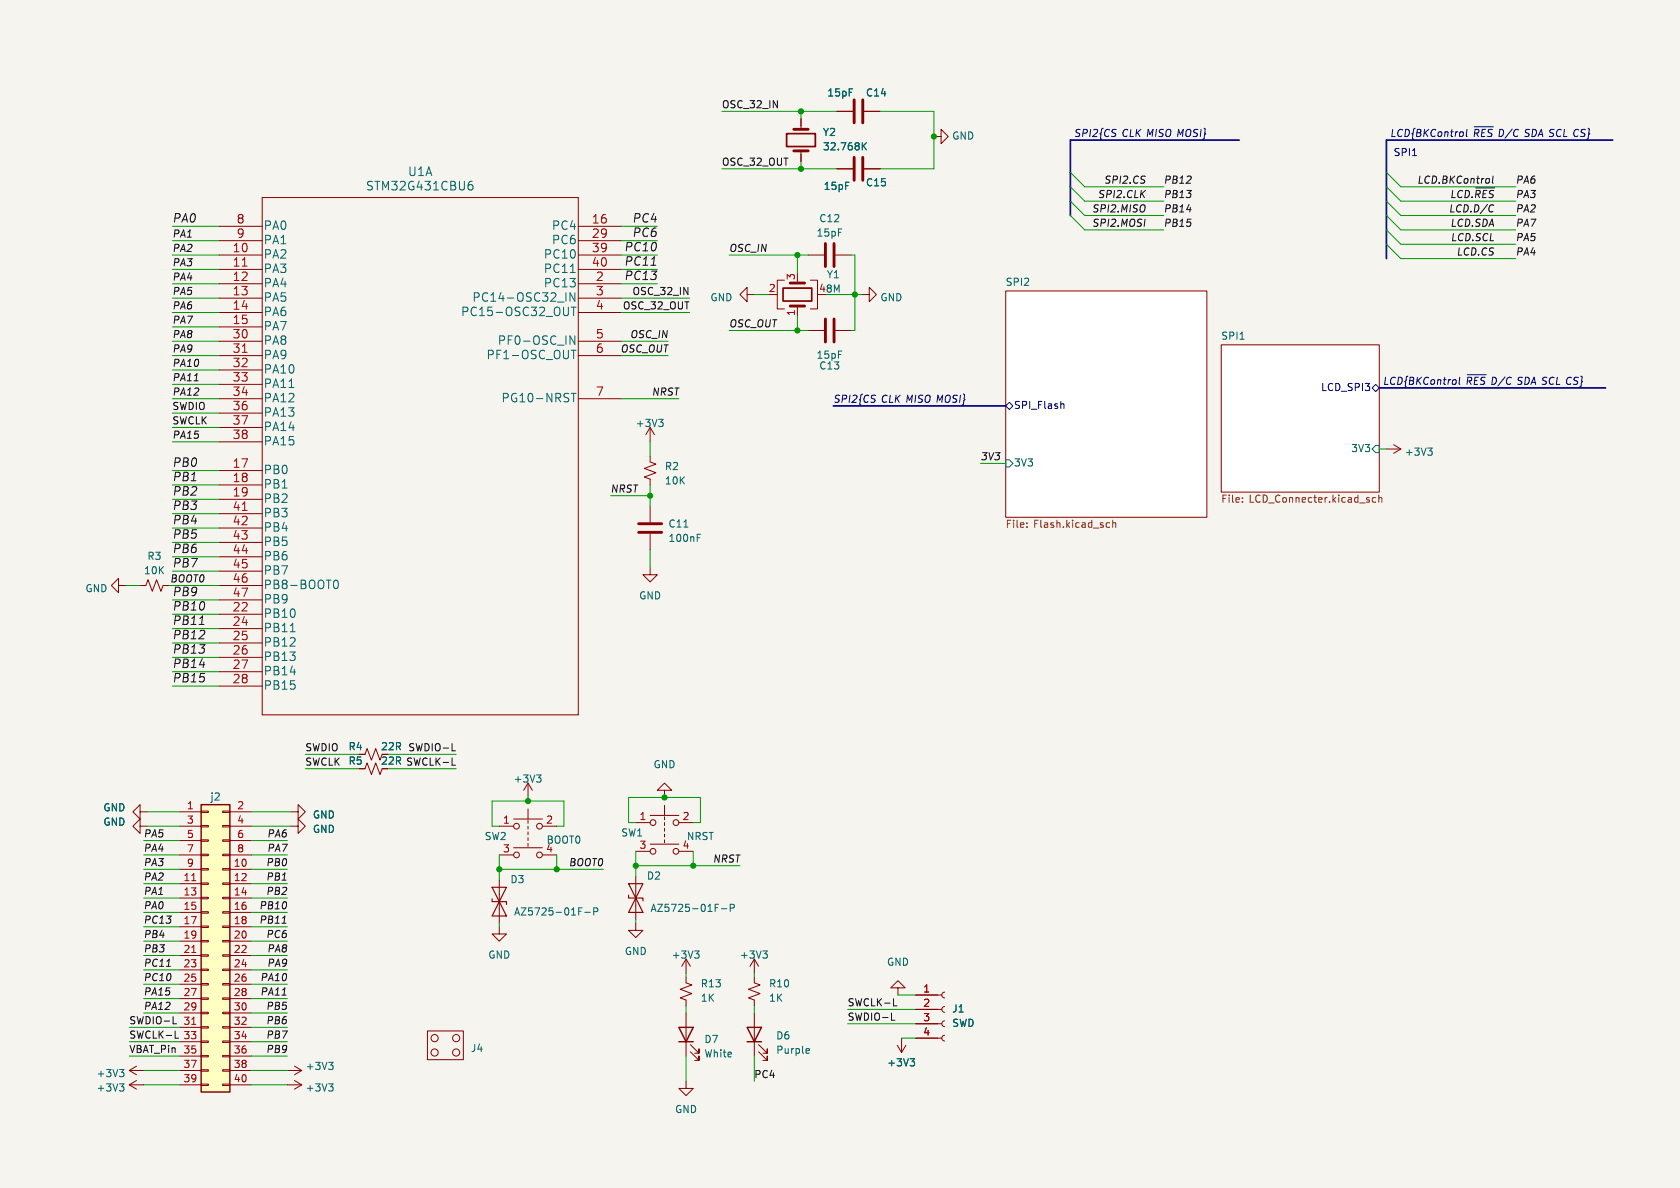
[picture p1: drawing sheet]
<svg xmlns="http://www.w3.org/2000/svg" width="297mm" height="210mm" viewBox="0 0 297 210" stroke-linecap="round" stroke-linejoin="round" font-family="sans-serif">
<path d="M0 0h297v210h-297z" fill="#f5f4ef" stroke="#f5f4ef" stroke-width=".18"/>
<g fill="#fff" stroke="#fff" stroke-width=".18">
<path d="M177.8 51.4h35.6v40h-35.6z"/>
<path d="M215.9 61h27.9v26h-27.9z"/>
</g>
<g fill="none" stroke="#840000" stroke-width=".18">
<path d="M148 19.7h2.7M152.8 19.7h2.8M46.4 34.9h55.8v91.5h-55.8zM141.6 21v1.9M141.6 26.7v1.9M148 29.8h2.7M152.8 29.8h2.8M165.1 24.1h1.3v-1.2l1.2 1.2-1.2 1.3v-1.3M38.7 45.1h7.7M38.7 47.6h7.7M38.7 50.2h7.7M38.7 52.7h7.7"/>
<path d="M38.7 55.2h7.7M38.7 57.8h7.7M38.7 40h7.7M38.7 42.5h7.7M102.2 45.1h7.7M102.2 47.6h7.7M102.2 50.2h7.7M102.2 52.7h7.7M102.2 55.2h7.7M102.2 40h7.7M102.2 42.5h7.7M132.1 52.1v-1.3l-1.3 1.3 1.3 1.2v-1.2h1.2"/>
<path d="M137.2 52.1h.2M138.7 49.5h-1.3v5.1h1.3M141 54.1v1.8M142.9 45.1h2.8M142.9 58.4h2.8M143.3 49.5h1.2v5.1h-1.2M147.7 45.1h2.8M147.7 58.4h2.8M152.4 52.1h1.3v-1.3l1.2 1.3-1.2 1.2v-1.2M177.8 51.4h35.6v40h-35.6zM38.7 60.3h7.7M38.7 62.9h7.7"/>
<path d="M38.7 65.4h7.7M38.7 67.9h7.7M38.7 70.5h7.7M38.7 73h7.7M38.7 75.6h7.7M38.7 78.1h7.7M102.2 60.3h7.7M102.2 62.9h7.7M102.2 70.5h7.7M114.9 75.6v2.5M114.9 75.6l-.7 1.2M114.9 75.6l.8 1.2"/>
<path d="M215.9 61h27.9v26h-27.9zM245.1 79.4h2.5M246.4 78.6l1.2 .8M247.6 79.4l-1.2 .7M38.7 83.2h7.7M38.7 85.7h7.7M38.7 88.3h7.7M38.7 90.8h7.7M38.7 93.3h7.7M38.7 95.9h7.7M38.7 98.4h7.7M114.9 80.6v1.1l1.1 .3-2.1 .8 2.1 .8-2.1 .7 1 .4v1"/>
<path d="M114.9 89.5v2.8M114.9 94.4v2.8M21 103.5v-1.3l-1.3 1.3 1.3 1.3v-1.3h1.2M24.8 103.5h1l.4-1 .7 2 .8-2 .7 2 .4-1h1M38.7 103.5h7.7M38.7 108.6h7.7M38.7 111.1h7.7M38.7 113.7h7.7M38.7 116.2h7.7M38.7 118.7h7.7M38.7 101h7.7M38.7 106h7.7"/>
<path d="M114.9 100.3v1.3h1.3l-1.3 1.3-1.2-1.3h1.2M38.7 121.3h7.7M63.5 135.9h1l.4-1 .8 2 .7-2 .8 2 .4-1M63.5 133.4h1l.4-1.1 .8 2.1 .7-2.1 .8 2.1 .4-1M93.3 138.4l-.7 1.3M93.3 138.4v2.6M93.3 138.4l.8 1.3M117.5 139.7h1.2l-1.2-1.3-1.3 1.3h1.3v1.3M24.8 146.1v-1.3l-1.3 1.3 1.3 1.2v-1.2h1.2M24.8 143.5v-1.3l-1.3 1.3 1.3 1.3v-1.3h1.2M31.7 146.1h3.9M31.7 151.1h3.9"/>
<path d="M31.7 143.5h3.9M31.7 153.7h3.9M31.7 156.2h3.9M31.7 158.8h3.9M31.7 148.6h3.9M35.6 158.6h1.2v.3h-1.2zM35.6 156.1h1.2v.2h-1.2zM35.6 153.5h1.2v.3h-1.2zM35.6 151h1.2v.3h-1.2zM35.6 148.5h1.2v.2h-1.2zM35.6 145.9h1.2v.3h-1.2zM35.6 143.4h1.2v.2h-1.2z"/>
<path d="M39.4 158.6h1.2v.3h-1.2zM39.4 156.1h1.2v.2h-1.2zM39.4 153.5h1.2v.3h-1.2zM39.4 151h1.2v.3h-1.2zM39.4 148.5h1.2v.2h-1.2zM39.4 145.9h1.2v.3h-1.2zM39.4 143.4h1.2v.2h-1.2zM40.6 146.1h3.8M40.6 151.1h3.8M40.6 143.5h3.8M40.6 153.7h3.8M40.6 156.2h3.8"/>
<path d="M40.6 158.8h3.8M40.6 148.6h3.8M51.4 143.5h1.3v-1.3l1.3 1.3-1.3 1.3v-1.3M51.4 146.1h1.3v-1.3l1.3 1.3-1.3 1.2v-1.2M88.3 146.1h2.5M88.3 151.1h2.5M88.3 155.6v7.6M90.8 149.9h5.1M90.8 144.8h5.1M93.3 143v1.8M93.3 145v.5M93.3 146.1v.5"/>
<path d="M93.3 147.1v.5M93.3 148.1v.5M93.3 149.1v.5M95.9 146.1h2.5M95.9 151.1h2.5M112.4 145.4h2.5M112.4 150.5h2.5M112.4 154.9v7.7M114.9 149.2h5.1M114.9 144.1h5.1M117.5 142.4v1.7M117.5 144.4v.5"/>
<path d="M117.5 145.4v.5M117.5 146.4v.5M117.5 147.4v.6M117.5 148.5v.5M120 145.4h2.6M120 150.5h2.6M31.7 161.3h3.9M31.7 163.8h3.9M31.7 166.4h3.9M31.7 168.9h3.9M31.7 171.5h3.9M31.7 174h3.9"/>
<path d="M31.7 176.5h3.9M31.7 179.1h3.9M35.6 178.9h1.2v.3h-1.2zM35.6 176.4h1.2v.3h-1.2zM35.6 173.9h1.2v.2h-1.2zM35.6 171.3h1.2v.3h-1.2zM35.6 168.8h1.2v.2h-1.2zM35.6 166.2h1.2v.3h-1.2zM35.6 163.7h1.2v.3h-1.2zM35.6 161.2h1.2v.2h-1.2zM39.4 178.9h1.2v.3h-1.2zM39.4 176.4h1.2v.3h-1.2z"/>
<path d="M39.4 173.9h1.2v.2h-1.2zM39.4 171.3h1.2v.3h-1.2zM39.4 168.8h1.2v.2h-1.2zM39.4 166.2h1.2v.3h-1.2zM39.4 163.7h1.2v.3h-1.2zM39.4 161.2h1.2v.2h-1.2zM40.6 161.3h3.8M40.6 163.8h3.8M40.6 166.4h3.8M40.6 168.9h3.8M40.6 171.5h3.8M40.6 174h3.8"/>
<path d="M40.6 176.5h3.8M40.6 179.1h3.8M88.3 163.8v1.3h1.2l-1.2 1.3-1.3-1.3h1.3M112.4 163.2v1.3h1.3l-1.3 1.2-1.3-1.2h1.3M121.3 172.7v1l1 .4-2 .8 2 .7-2 .8 1 .4v1M121.3 169.5v2.6M121.3 179.1v7.6M121.3 169.5l-.8 1.3M121.3 169.5l.7 1.3M133.3 172.7v1l1.1 .4-2.1 .8 2.1 .7-2.1 .8 1 .4v1M133.3 169.5v2.6M133.3 179.1v7.6"/>
<path d="M133.3 169.5l-.7 1.3M133.3 169.5l.8 1.3M158.7 174.6h1.3l-1.3-1.2-1.2 1.2h1.2v1.3M161.9 178.4h4.6M161.9 175.9h4.6M167 177.9l-.3 .2-.2 .3 .1 .4 .4 .1M167 175.4l-.3 .1-.2 .4 .1 .3 .4 .2M22.9 191.8h2.5M22.9 189.2h2.5M22.9 189.2l1.2 .8M22.9 191.8l1.2 .7M24.1 188.5l-1.2 .7"/>
<path d="M24.1 191l-1.2 .8M31.7 191.8h3.9M31.7 189.2h3.9M31.7 181.6h3.9M31.7 184.2h3.9M31.7 186.7h3.9M35.6 191.6h1.2v.3h-1.2zM35.6 189.1h1.2v.3h-1.2zM35.6 186.6h1.2v.2h-1.2zM35.6 184h1.2v.3h-1.2zM35.6 181.5h1.2v.2h-1.2zM39.4 191.6h1.2v.3h-1.2z"/>
<path d="M39.4 189.1h1.2v.3h-1.2zM39.4 186.6h1.2v.2h-1.2zM39.4 184h1.2v.3h-1.2zM39.4 181.5h1.2v.2h-1.2zM40.6 191.8h3.8M40.6 189.2h3.8M40.6 181.6h3.8M40.6 184.2h3.8M40.6 186.7h3.8M50.8 191.8h2.5M50.8 189.2h2.5M52.1 191l1.2 .8"/>
<path d="M52.1 188.5l1.2 .7M53.3 191.8l-1.2 .7M53.3 189.2l-1.2 .8M75.6 182.2h6.3v5.1h-6.3zM121.3 191.1v1.3h1.3l-1.3 1.3-1.3-1.3h1.3M122 185.9l1.6 1.6v-.8v.8h-.8M122 184.7l1.6 1.5v-.8v.8h-.8M134.1 185.9l1.5 1.6v-.8v.8h-.7M134.1 184.7l1.5 1.5v-.8v.8h-.7M158.6 184.8l.8 1.3M159.4 183.5v2.6M160.1 184.8l-.7 1.3"/>
<path d="M161.9 183.5h4.6M161.9 181h4.6M167 183l-.3 .1-.2 .4 .1 .4 .4 .1M167 180.5l-.3 .1-.2 .4 .1 .3 .4 .2"/>
<circle cx="91.3" cy="146.1" r=".51"/>
<circle cx="91.3" cy="151.1" r=".51"/>
<circle cx="95.4" cy="151.1" r=".51"/>
<circle cx="95.4" cy="146.1" r=".51"/>
<circle cx="115.4" cy="145.4" r=".51"/>
<circle cx="115.4" cy="150.5" r=".51"/>
<circle cx="119.5" cy="145.4" r=".51"/>
<circle cx="119.5" cy="150.5" r=".51"/>
<circle cx="76.8" cy="183.5" r=".63"/>
<circle cx="76.8" cy="186.1" r=".63"/>
<circle cx="80.6" cy="183.5" r=".63"/>
<circle cx="80.6" cy="186.1" r=".63"/>
</g>
<g fill="none" stroke="#006464" stroke-width=".18">
<path d="M82.9 32.7l.4-.1 .3 .3-.1 .6h-.6M83.5 32.1l-.5 .1M152.6 25.8l.6 .7M153.2 25.2l-.8 .8M100.1 51.8v1.5M100.5 54.3l-.1 1.4M100.8 59.4l.8 1.5v-1.5M100.8 48.2h.9M101 54.3h.8M101.4 54.3v1.5M101.6 51.8v1.5l-.8-1.5v1.5M101 61.9h.8"/>
<path d="M101 69.5h.8M101.4 61.9v1.5M101.4 69.5v1.5M116.4 74.1h.8l-.4 .5M117 74.6l.2 .3v.3l-.2 .2M243.2 78.7h.6v1.3h-.6l-.6-.6zM252.4 79.2h.8l-.4 .5M253 79.7l.2 .2v.3l-.2 .3M123.3 94.4h.6M177.8 81.3h.6l.7 .6-.7 .7h-.6zM51.3 111.7h.9M59 103.1l.1-.4 .2-.1a.81 .81 0 0 1 .6 .6 .81 .81 0 0 1-.3 .8h-.4l-.2-.5"/>
<path d="M94.9 137h.7l-.4 .5M95.4 137.5l.2 .2v.3l-.2 .3M103.4 161.3h1M105 161.2l.6-.1 .1-.2-.1-.3-.6-.1v1.3M122.8 168.1h.8l-.4 .5M123.3 168.6l.3 .2v.3l-.3 .3M127.5 160.6h1M129.1 160.5h.6l.1-.2v-.3l-.7-.1v1.2M134.9 168.1h.7l-.4 .5M135.4 168.6l.2 .2v.3l-.2 .3M21.1 191.6h.8l-.4 .5M21.1 189.1h.8l-.4 .4"/>
<path d="M21.7 189.5l.2 .3v.3l-.2 .2M21.7 192.1l.2 .2v.3l-.2 .3M58.1 191.6h.8l-.4 .5M58.1 187.8h.8l-.4 .5M58.6 192.1l.3 .2v.3l-.3 .3M58.6 188.3l.3 .2v.3l-.3 .3M142.7 185.4h.3l.1 .3-.6 .1M143 186.1l-.3 .1M160.9 187.2h.8l-.4 .4M161.4 187.6l.3 .3v.3l-.3 .2"/>
</g>
<path d="M258.7 23.4v.5M259.3 22.9l-.1 1.1 .2 .1M260.7 22.4h3.3M177.8 71.8l.6-.7 .7 .7-.7 .6zM187.9 71.4l.2 .2v.6M242.6 68.6l.6-.7 .6 .7-.6 .6zM257.4 67.2v.5M258.1 66.7l-.2 1.1 .2 .2M259.4 66.2h3.4" fill="none" stroke="#000084" stroke-width=".18"/>
<path d="M181.5 93.1v.1M181.5 92.4v.2M195.8 92.4h.4M196.2 93.2h-.4M196.7 92.5l.2-.1h.3v.8M196.7 92v1.2M219.6 88.7v.1M219.6 88v.1M243.2 88l-.4-.1-.2 .3 .1 .5h.5M243.8 88.1l.1-.2 .3 .1 .1 .8M243.8 87.5v1.3" fill="none" stroke="#725600" stroke-width=".18"/>
<g fill="none" stroke="#840000" stroke-width=".51">
<path d="M151 17.7v4M152.5 17.7v4M140.3 26.7h2.6M140.3 22.9h2.6M151 27.8v4.1M152.5 27.8v4.1M139.7 54.1h2.5M139.7 50h2.5M145.9 43.1v4M145.9 56.4v4.1M147.4 43.1v4M147.4 56.4v4.1"/>
<path d="M112.9 94.1h4.1M112.9 92.6h4.1"/>
</g>
<path d="M139.1 23.6h5v2.3h-5zM138.4 50.9h5.1v2.3h-5.1z" fill="none" stroke="#840000" stroke-width=".3"/>
<path d="M35.6 142.2h5v50.8h-5z" fill="#ffffc2" stroke="#ffffc2" stroke-width=".18"/>
<path d="M35.6 142.2h5v50.8h-5zM120 181.6h2.6l-1.3 2.6zM120 184.2h2.6M132.1 181.6h2.5l-1.3 2.6zM132.1 184.2h2.5" fill="none" stroke="#840000" stroke-width=".25"/>
<path d="M33.9 155.7h.7M33.9 168.4h.7M33.9 181.1h.7" fill="none" stroke="#a90000" stroke-width=".18"/>
<path d="M87 158.9v.5h2.5v.5M87 156.8h2.5l-1.2 2.6zM88.3 159.4l1.2 2.5h-2.5zM111.1 158.2v.6h2.6v.5M111.1 156.2h2.6l-1.3 2.6zM112.4 158.8l1.3 2.5h-2.6z" fill="none" stroke="#840000" stroke-width=".2"/>
<path d="M202.4 36.4v.7M260.9 33.2h3.4M263.2 31.6l.1 .2-.1 .5M263.7 36.2l.4 .1M263.9 37.4l-.2 .1M264 31.1l-.2 1.1 .2 .2M79.9 132.7h.6M79.9 135.3h.6M158 177.8h.6M30.6 181h.6M31 183.5h.6M157.6 180.3h.6" fill="none" stroke="#0f0f0f" stroke-width=".18"/>
<path d="M219.1 24.8h-29.9v13.3M285.1 24.8h-40v20.9M147.3 71.8h30.5M243.8 68.6h40" fill="none" stroke="#000084" stroke-width=".3"/>
<g fill="none" stroke="#009600" stroke-width=".18">
<path d="M127.6 19.7h20.4M141.6 19.7v1.3M155.6 19.7h9.5v10.1h-9.5M127.6 29.8h20.4M141.6 28.6v1.2M189.2 35.6l2.6 2.5h13.9M189.2 38.1l2.6 2.5h13.9M189.2 33l2.6 2.6h13.9M189.2 30.5l2.6 2.5h13.9M245.1 35.6l2.5 2.5h20.4M245.1 38.1l2.5 2.5h20.4M245.1 33l2.5 2.6h20.4"/>
<path d="M245.1 30.5l2.5 2.5h20.4M30.5 47.6h8.2M30.5 50.2h8.2M30.5 45.1h8.2M30.5 42.5h8.2M30.5 40h8.2M30.5 57.8h8.2M30.5 55.2h8.2M30.5 52.7h8.2M109.9 47.6h6.3M109.9 50.2h6.3M109.9 45.1h6.3"/>
<path d="M109.9 42.5h6.3M109.9 40h6.3M109.9 55.2h12M109.9 52.7h12M128.9 58.4h14M128.9 45.1h14M133.3 52.1h2.6M141 45.1v3.2M141 55.9v2.5M146 52.1h6.4M150.5 45.1h.6v13.3h-.6M245.1 43.2l2.5 2.5h20.4"/>
<path d="M245.1 40.6l2.5 2.6h20.4M30.5 70.5h8.2M30.5 73h8.2M30.5 67.9h8.2M30.5 75.6h8.2M30.5 78.1h8.2M30.5 62.9h8.2M30.5 65.4h8.2M30.5 60.3h8.2M109.9 70.5h10.1M109.9 62.9h8.2M109.9 60.3h8.2"/>
<path d="M114.9 78.1v2.5M243.8 79.4h1.3M30.5 90.8h8.2M30.5 88.3h8.2M30.5 85.7h8.2M30.5 83.2h8.2M30.5 95.9h8.2M30.5 93.3h8.2M30.5 98.4h8.2M107.9 87.6h7M114.9 85.7v3.8M114.9 97.2v3.1"/>
<path d="M173.4 81.9h4.4M22.2 103.5h2.6M29.8 103.5h8.9M30.5 118.7h8.2M30.5 101h8.2M30.5 106h8.2M30.5 111.1h8.2M30.5 113.7h8.2M30.5 116.2h8.2M30.5 108.6h8.2M30.5 121.3h8.2M54 133.4h9.5"/>
<path d="M54 135.9h9.5M68.6 133.4h12M68.6 135.9h12M25.4 148.6h6.3M25.4 153.7h6.3M25.4 158.8h6.3M25.4 156.2h6.3M25.4 151.1h6.3M26 146.1h5.7M26 143.5h5.7M44.4 148.6h6.4M44.4 153.7h6.4"/>
<path d="M44.4 158.8h6.4M44.4 156.2h6.4M44.4 151.1h6.4M44.4 146.1h7M44.4 143.5h7M88.3 153.7h18.4M88.3 146.1h-1.3v-4.5h12.7v4.5h-1.3M88.3 151.1v4.5M93.3 141v.6M98.4 151.1v2.6M112.4 150.5v4.4M112.4 145.4h-1.3v-4.4h12.7v4.4h-1.2"/>
<path d="M112.4 153h18.4M122.6 150.5v2.5M25.4 168.9h6.3M25.4 163.8h6.3M25.4 166.4h6.3M25.4 161.3h6.3M25.4 171.5h6.3M25.4 174h6.3M25.4 176.5h6.3M25.4 179.1h6.3M44.4 168.9h6.4M44.4 163.8h6.4"/>
<path d="M44.4 166.4h6.4M44.4 161.3h6.4M44.4 171.5h6.4M44.4 174h6.4M44.4 176.5h6.4M44.4 179.1h6.4M88.3 163.2v.6M112.4 162.6v.6M121.3 172.1v.6M121.3 177.8v1.3M133.3 172.1v.6M133.3 177.8v1.3"/>
<path d="M149.9 178.4h12M158.7 175.9h3.2M22.9 186.7h8.8M22.9 181.6h8.8M22.9 184.2h8.8M25.4 189.2h6.3M25.4 191.8h6.3M44.4 189.2h6.4M44.4 186.7h6.4M44.4 181.6h6.4M44.4 184.2h6.4M44.4 191.8h6.4"/>
<path d="M121.3 186.7v4.4M133.3 186.7v4.4M149.9 181h12M159.4 183.5h2.5"/>
</g>
<g fill="#009600" stroke="#009600" stroke-width=".18">
<circle cx="117.5" cy="141" r=".46"/>
<circle cx="114.9" cy="87.6" r=".46"/>
<circle cx="93.3" cy="141.6" r=".46"/>
<circle cx="98.4" cy="153.7" r=".46"/>
<circle cx="112.4" cy="153" r=".46"/>
<circle cx="88.3" cy="153.7" r=".46"/>
<circle cx="141.6" cy="29.8" r=".46"/>
<circle cx="141" cy="58.4" r=".46"/>
<circle cx="151.1" cy="52.1" r=".46"/>
<circle cx="141.6" cy="19.7" r=".46"/>
<circle cx="141" cy="45.1" r=".46"/>
<circle cx="165.1" cy="24.1" r=".46"/>
<circle cx="122.6" cy="153" r=".46"/>
</g>
<g font-size="2.1" fill="#006464">
<text x="64.6" y="34">STM32G431CBU6</text>
<text x="72.1" y="31.4">U1A</text>
<text x="46.6" y="40.9">PA0</text>
<text x="97.5" y="40.9">PC4</text>
<text x="46.6" y="46">PA2</text>
<text x="46.6" y="43.5">PA1</text>
<text x="96" y="46">PC10</text>
<text x="97.5" y="43.5">PC6</text>
<text x="46.6" y="48.6">PA3</text>
<text x="46.6" y="51.1">PA4</text>
<text x="46.6" y="53.6">PA5</text>
<text x="83.4" y="53.6">PC14-OSC32_IN</text>
<text x="96" y="51.1">PC13</text>
<text x="96" y="48.6">PC11</text>
<text x="46.6" y="56.2">PA6</text>
<text x="46.6" y="58.7">PA7</text>
<text x="81.4" y="56.2">PC15-OSC32_OUT</text>
<text x="46.6" y="61.3">PA8</text>
<text x="46.6" y="63.8">PA9</text>
<text x="85.9" y="63.8">PF1-OSC_OUT</text>
<text x="87.9" y="61.3">PF0-OSC_IN</text>
<text x="46.6" y="66.3">PA10</text>
<text x="46.6" y="68.9">PA11</text>
<text x="46.6" y="71.4">PA12</text>
<text x="88.6" y="71.4">PG10-NRST</text>
<text x="46.6" y="74">PA13</text>
<text x="46.6" y="76.5">PA14</text>
<text x="46.6" y="79">PA15</text>
<text x="46.6" y="84.1">PB0</text>
<text x="46.6" y="86.7">PB1</text>
<text x="46.6" y="89.2">PB2</text>
<text x="46.6" y="91.7">PB3</text>
<text x="46.6" y="94.3">PB4</text>
<text x="46.6" y="96.8">PB5</text>
<text x="46.6" y="99.4">PB6</text>
<text x="46.6" y="101.9">PB7</text>
<text x="46.6" y="104.4">PB8-BOOT0</text>
<text x="46.6" y="107">PB9</text>
<text x="46.6" y="109.5">PB10</text>
<text x="46.6" y="112.1">PB11</text>
<text x="46.6" y="114.6">PB12</text>
<text x="46.6" y="117.1">PB13</text>
<text x="46.6" y="119.7">PB14</text>
<text x="46.6" y="122.2">PB15</text>
</g>
<g font-size="2.1" fill="#0f0f0f">
<text x="30.5" y="39.6">PA0</text>
<text x="111.7" y="39.6">PC4</text>
<text x="110.3" y="44.7">PC10</text>
<text x="110.3" y="47.2">PC11</text>
<text x="111.7" y="42.1">PC6</text>
<text x="110.3" y="49.8">PC13</text>
<text x="30.5" y="82.8">PB0</text>
<text x="30.5" y="85.3">PB1</text>
<text x="30.5" y="87.9">PB2</text>
<text x="30.5" y="90.4">PB3</text>
<text x="30.5" y="92.9">PB4</text>
<text x="30.5" y="95.5">PB5</text>
<text x="30.5" y="98">PB6</text>
<text x="30.5" y="100.6">PB7</text>
<text x="30.5" y="105.6">PB9</text>
<text x="30.5" y="108.2">PB10</text>
<text x="30.5" y="110.7">PB11</text>
<text x="30.5" y="113.3">PB12</text>
<text x="30.5" y="115.8">PB13</text>
<text x="30.5" y="118.3">PB14</text>
<text x="30.5" y="120.9">PB15</text>
</g>
<g font-size="2.1" fill="#a90000">
<text x="41.8" y="39.8">8</text>
<text x="104.6" y="39.8">16</text>
<text x="41.1" y="44.8">10</text>
<text x="41.1" y="47.4">11</text>
<text x="41.8" y="42.3">9</text>
<text x="104.6" y="42.3">29</text>
<text x="104.6" y="44.8">39</text>
<text x="104.6" y="47.4">40</text>
<text x="41.1" y="49.9">12</text>
<text x="41.1" y="52.5">13</text>
<text x="105.3" y="49.9">2</text>
<text x="105.3" y="52.5">3</text>
<text x="41.1" y="55">14</text>
<text x="41.1" y="57.5">15</text>
<text x="105.3" y="55">4</text>
<text x="41.1" y="60.1">30</text>
<text x="41.1" y="62.6">31</text>
<text x="41.1" y="65.2">32</text>
<text x="105.3" y="60.1">5</text>
<text x="105.3" y="62.6">6</text>
<text x="41.1" y="67.7">33</text>
<text x="41.1" y="70.2">34</text>
<text x="105.3" y="70.2">7</text>
<text x="41.1" y="72.8">36</text>
<text x="41.1" y="75.3">37</text>
<text x="41.1" y="77.9">38</text>
<text x="41.1" y="82.9">17</text>
<text x="41.1" y="85.5">18</text>
<text x="41.1" y="88">19</text>
<text x="41.1" y="90.6">41</text>
<text x="41.1" y="93.1">42</text>
<text x="41.1" y="95.6">43</text>
<text x="41.1" y="98.2">44</text>
<text x="41.1" y="100.7">45</text>
<text x="41.1" y="103.3">46</text>
<text x="41.1" y="105.8">47</text>
<text x="41.1" y="108.3">22</text>
<text x="41.1" y="110.9">24</text>
<text x="41.1" y="113.4">25</text>
<text x="41.1" y="116">26</text>
<text x="41.1" y="118.5">27</text>
<text x="41.1" y="121">28</text>
</g>
<g font-size="1.8" fill="#006464">
<text x="146.2" y="17.3">15pF</text>
<text x="153" y="17.3">C14</text>
<text x="145.4" y="24.3">Y2</text>
<text x="145.4" y="26.9">32.768K</text>
<text x="168.3" y="25">GND</text>
<text x="145.6" y="33.8">15pF</text>
<text x="153" y="33.2">C15</text>
<text x="144.8" y="39.6">C12</text>
<text x="144.3" y="42.1">15pF</text>
<text x="125.5" y="53.5">GND</text>
<text x="144.7" y="51.8">48M</text>
<text x="146.1" y="49.5">Y1</text>
<text x="155.6" y="53.5">GND</text>
<text x="177.8" y="50.7">SPI2</text>
<text x="144.3" y="63.7">15pF</text>
<text x="144.8" y="65.6">C13</text>
<text x="215.9" y="60.2">SPI1</text>
<text x="112.3" y="75.8">+3V3</text>
<text x="117.5" y="83.4">R2</text>
<text x="179.3" y="82.7">3V3</text>
<text x="238.7" y="80.2">3V3</text>
<text x="248.3" y="80.8">+3V3</text>
<text x="117.5" y="85.9">10K</text>
<text x="118.1" y="93.5">C11</text>
<text x="25.4" y="101.8">10K</text>
<text x="26" y="99.3">R3</text>
<text x="118.1" y="96.1">100nF</text>
<text x="15" y="105">GND</text>
<text x="112.9" y="106.2">GND</text>
<text x="61.6" y="135.4">R5</text>
<text x="61.6" y="132.9">R4</text>
<text x="115.5" y="136.1">GND</text>
<text x="18.2" y="143.7">GND</text>
<text x="37.1" y="141.8">j2</text>
<text x="90.7" y="138.6">+3V3</text>
<text x="18.2" y="146.2">GND</text>
<text x="55.3" y="145">GND</text>
<text x="55.3" y="147.5">GND</text>
<text x="85.6" y="148.8">SW2</text>
<text x="96.6" y="149.4">BOOT0</text>
<text x="109.8" y="148.1">SW1</text>
<text x="121.4" y="148.8">NRST</text>
<text x="96.5" y="150.9">4</text>
<text x="114.3" y="155.8">D2</text>
<text x="90.2" y="156.4">D3</text>
<text x="114.9" y="161.5">AZ5725-01F-P</text>
<text x="90.8" y="162.1">AZ5725-01F-P</text>
<text x="86.3" y="169.7">GND</text>
<text x="110.4" y="169.1">GND</text>
<text x="118.7" y="169.7">+3V3</text>
<text x="130.7" y="169.7">+3V3</text>
<text x="156.8" y="171">GND</text>
<text x="123.8" y="174.8">R13</text>
<text x="123.8" y="177.4">1K</text>
<text x="135.9" y="174.8">R10</text>
<text x="135.9" y="177.4">1K</text>
<text x="168.3" y="179.3">J1</text>
<text x="124.5" y="184.7">D7</text>
<text x="137.2" y="184">D6</text>
<text x="168.3" y="181.8">SWD</text>
<text x="17" y="190.7">+3V3</text>
<text x="54" y="189.4">+3V3</text>
<text x="83.2" y="186.2">J4</text>
<text x="124.5" y="187.2">White</text>
<text x="137.2" y="186.6">Purple</text>
<text x="156.8" y="188.8">+3V3</text>
<text x="17" y="193.2">+3V3</text>
<text x="54" y="193.2">+3V3</text>
<text x="119.3" y="197">GND</text>
</g>
<g font-size="1.8" fill="#0f0f0f">
<text x="127.6" y="19.3">OSC_32_IN</text>
<text x="127.6" y="29.5">OSC_32_OUT</text>
<text x="194" y="35.2">SPI2.CLK</text>
<text x="195.1" y="32.7">SPI2.CS</text>
<text x="205.7" y="35.2">PB13</text>
<text x="205.7" y="32.7">PB12</text>
<text x="250.4" y="32.7">LCD.BKControl</text>
<text x="256" y="35.2">LCD.~{RES}</text>
<text x="268" y="35.2">PA3</text>
<text x="268" y="32.7">PA6</text>
<text x="192.9" y="37.8">SPI2.MISO</text>
<text x="192.9" y="40.3">SPI2.MOSI</text>
<text x="205.7" y="40.3">PB15</text>
<text x="205.7" y="37.8">PB14</text>
<text x="256" y="37.8">LCD.D/C</text>
<text x="256.3" y="40.3">LCD.SDA</text>
<text x="268" y="37.8">PA2</text>
<text x="268" y="40.3">PA7</text>
<text x="30.5" y="47.3">PA3</text>
<text x="30.5" y="44.7">PA2</text>
<text x="30.5" y="42.2">PA1</text>
<text x="128.9" y="44.7">OSC_IN</text>
<text x="256.4" y="42.8">LCD.SCL</text>
<text x="257.4" y="45.4">LCD.CS</text>
<text x="268" y="45.4">PA4</text>
<text x="268" y="42.8">PA5</text>
<text x="30.5" y="49.8">PA4</text>
<text x="30.5" y="52.4">PA5</text>
<text x="111.7" y="52.4">OSC_32_IN</text>
<text x="30.5" y="60">PA8</text>
<text x="30.5" y="57.4">PA7</text>
<text x="30.5" y="54.9">PA6</text>
<text x="110" y="54.9">OSC_32_OUT</text>
<text x="111.3" y="60">OSC_IN</text>
<text x="128.9" y="58.1">OSC_OUT</text>
<text x="30.5" y="62.5">PA9</text>
<text x="30.5" y="65.1">PA10</text>
<text x="109.6" y="62.5">OSC_OUT</text>
<text x="30.5" y="67.6">PA11</text>
<text x="30.5" y="70.1">PA12</text>
<text x="115.1" y="70.1">NRST</text>
<text x="30.5" y="77.8">PA15</text>
<text x="30.5" y="72.7">SWDIO</text>
<text x="30.5" y="75.2">SWCLK</text>
<text x="173.4" y="81.6">3V3</text>
<text x="107.9" y="87.3">NRST</text>
<text x="30" y="103.2">BOOT0</text>
<text x="54" y="133">SWDIO</text>
<text x="54" y="135.5">SWCLK</text>
<text x="67.3" y="135.4">22R SWCLK-L</text>
<text x="72.1" y="133">SWDIO-L</text>
<text x="25.4" y="148.2">PA5</text>
<text x="47.1" y="148.2">PA6</text>
<text x="25.4" y="155.9">PA2</text>
<text x="25.4" y="150.8">PA4</text>
<text x="25.4" y="153.3">PA3</text>
<text x="46.9" y="155.9">PB1</text>
<text x="46.9" y="153.3">PB0</text>
<text x="47.1" y="150.8">PA7</text>
<text x="100.4" y="153.3">BOOT0</text>
<text x="125.9" y="152.7">NRST</text>
<text x="25.4" y="158.4">PA1</text>
<text x="25.4" y="160.9">PA0</text>
<text x="45.7" y="160.9">PB10</text>
<text x="46.9" y="158.4">PB2</text>
<text x="25.4" y="166">PB4</text>
<text x="25.4" y="163.5">PC13</text>
<text x="45.7" y="163.5">PB11</text>
<text x="46.9" y="166">PC6</text>
<text x="25.4" y="171.1">PC11</text>
<text x="25.4" y="173.6">PC10</text>
<text x="25.4" y="168.6">PB3</text>
<text x="45.9" y="173.6">PA10</text>
<text x="47.1" y="171.1">PA9</text>
<text x="47.1" y="168.6">PA8</text>
<text x="25.4" y="176.2">PA15</text>
<text x="25.4" y="178.7">PA12</text>
<text x="45.9" y="176.2">PA11</text>
<text x="46.9" y="178.7">PB5</text>
<text x="149.9" y="178.1">SWCLK-L</text>
<text x="22.9" y="183.8">SWCLK-L</text>
<text x="22.9" y="181.3">SWDIO-L</text>
<text x="46.9" y="181.3">PB6</text>
<text x="46.9" y="183.8">PB7</text>
<text x="149.9" y="180.6">SWDIO-L</text>
<text x="22.9" y="186.3">VBAT_Pin</text>
<text x="46.9" y="186.3">PB9</text>
<text x="133.3" y="190.8">PC4</text>
</g>
<g font-size="1.8" fill="#000084">
<text x="189.9" y="24.4">SPI2{CS</text>
<text x="198.3" y="24.4">CLK MISO MOSI}</text>
<text x="245.7" y="24.4">LCD{BKControl</text>
<text x="260.4" y="24.4">~{RES}</text>
<text x="264.9" y="24.4">D/C</text>
<text x="269.7" y="24.4">SDA SCL CS}</text>
<text x="147.3" y="71.4">SPI2{CS</text>
<text x="155.8" y="71.4">CLK MISO MOSI}</text>
<text x="233.4" y="69.4">LCD_SPI3</text>
<text x="244.5" y="68.2">LCD{BKControl</text>
<text x="259.2" y="68.2">~{RES}</text>
<text x="263.7" y="68.2">D/C</text>
<text x="268.4" y="68.2">SDA SCL CS}</text>
<text x="179.3" y="72.6">SPI_Flash</text>
</g>
<text font-size="1.8" fill="#0000c2" x="246.4" y="27.8">SPI1</text>
<g font-size="1.8" fill="#a90000">
<text x="135.9" y="51.8">2</text>
<text x="140.7" y="49.6" transform="rotate(-90 140.7 49.6)">3</text>
<text x="140.7" y="55.9" transform="rotate(-90 140.7 55.9)">1</text>
<text x="33" y="143.3">1</text>
<text x="41.9" y="143.3">2</text>
<text x="33" y="145.8">3</text>
<text x="33" y="148.3">5</text>
<text x="41.9" y="145.8">4</text>
<text x="41.9" y="148.3">6</text>
<text x="88.9" y="145.8">1</text>
<text x="96.5" y="145.8">2</text>
<text x="113" y="145.2">1</text>
<text x="120.6" y="145.2">2</text>
<text x="32.4" y="156">11</text>
<text x="33" y="150.9">7</text>
<text x="33" y="153.4">9</text>
<text x="41.3" y="153.4">10</text>
<text x="41.3" y="156">12</text>
<text x="41.9" y="150.9">8</text>
<text x="88.9" y="150.9">3</text>
<text x="113" y="150.2">3</text>
<text x="120.6" y="150.2">4</text>
<text x="32.4" y="158.5">13</text>
<text x="32.4" y="161">15</text>
<text x="41.3" y="158.5">14</text>
<text x="41.3" y="161">16</text>
<text x="32.4" y="163.6">17</text>
<text x="32.4" y="166.1">19</text>
<text x="41.3" y="163.6">18</text>
<text x="41.3" y="166.1">20</text>
<text x="32.4" y="168.7">21</text>
<text x="32.4" y="171.2">23</text>
<text x="32.4" y="173.7">25</text>
<text x="41.3" y="168.7">22</text>
<text x="41.3" y="171.2">24</text>
<text x="41.3" y="173.7">26</text>
<text x="32.4" y="176.3">27</text>
<text x="32.4" y="178.8">29</text>
<text x="41.3" y="176.3">28</text>
<text x="41.3" y="178.8">30</text>
<text x="163.2" y="175.6">1</text>
<text x="163.2" y="178.2">2</text>
<text x="32.4" y="181.4">31</text>
<text x="32.4" y="183.9">33</text>
<text x="41.3" y="181.4">32</text>
<text x="41.3" y="183.9">34</text>
<text x="163.2" y="180.7">3</text>
<text x="163.2" y="183.3">4</text>
<text x="32.4" y="186.4">35</text>
<text x="32.4" y="189">37</text>
<text x="32.4" y="191.5">39</text>
<text x="41.3" y="186.4">36</text>
<text x="41.3" y="189">38</text>
<text x="41.3" y="191.5">40</text>
</g>
<g font-size="1.8" fill="#725600">
<text x="215.9" y="89.2">File:</text>
<text x="220.8" y="89.2">LCD_Connecter.kicad_sch</text>
<text x="177.8" y="93.7">File:</text>
<text x="182.7" y="93.7">Flash.kicad_sch</text>
</g>
<g font-size="1.8" fill="#840000">
<text x="67.3" y="132.9">22R</text>
<text x="67.3" y="135.4">22R</text>
</g>
</svg>
